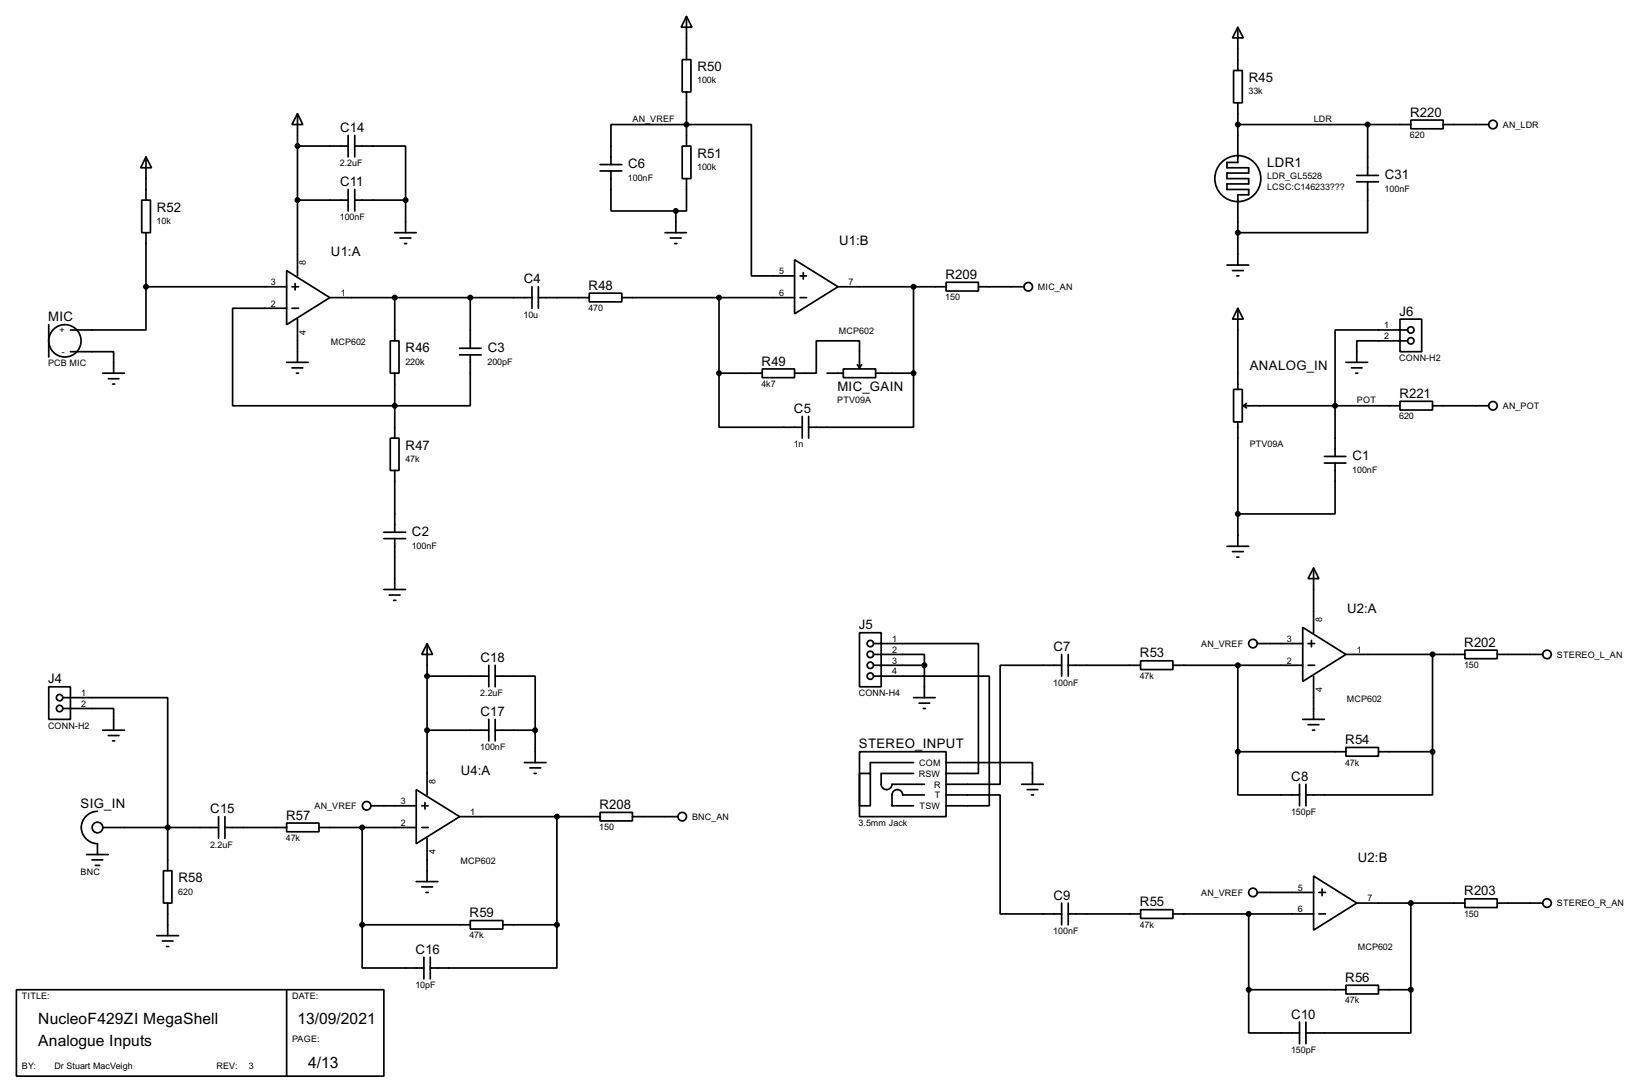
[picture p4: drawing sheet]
<svg xmlns="http://www.w3.org/2000/svg" width="383mm" height="256mm" viewBox="0 0 383 256" stroke-linecap="round" stroke-linejoin="round" font-family="sans-serif">
<g fill="none" stroke="#000" stroke-width=".4">
<path d="M160.3 14h2.1v7.6h-2.1zM161.3 3.9l1.3 2.5h-2.5zM161.3 3.9v10.1M289.9 16.6h2v7.6h-2zM290.9 6.4l1.3 2.5h-2.6zM290.9 6.4v10.2M34.3 36.9l1.3 2.5h-2.5zM34.3 36.9v10.1M69.9 26.7l1.3 2.6h-2.6zM69.9 26.7v38.1M69.9 34.3h11.9M81.8 31.8v5.1"/>
<path d="M83.4 34.3h11.9v12.7M83.4 31.8v5.1M141 38.7h5.1M143.6 38.7v-9.4h33v35.5h10.1M160.3 34.3h2.1v7.7h-2.1zM161.3 21.6v12.7M290.9 24.2v14h-2.6v1.2h5.1v1.3h-5.1v1.3h5.1v1.2h-5.1v1.3h5.1v1.3h-2.5v16.5M290.9 29.3h40.6M321.4 29.3v11.9M331.5 28.2h7.6v2.1h-7.6zM339.1 29.3h10.7M33.3 47h2.1v7.7h-2.1z"/>
<path d="M34.3 54.7v12.7M69.9 47h11.9M81.8 44.5v5.1M83.4 47h11.9M83.4 44.5v5.1M92.8 54.7h5M94 55.9h2.6M95.1 57.2h.5M95.3 47v7.7M141 40.2h5.1M143.6 40.2v9.4h15.2M156.3 54.7h5"/>
<path d="M157.5 55.9h2.6M158.6 57.2h.5M158.8 49.6v5.1M161.3 42v7.6h-2.5M318.8 42.7h5.1M318.8 41.2h5.1M321.4 42.7v12h-30.5M11.5 76.3v7.6M34.3 67.4v10.1h-17.7M34.3 67.4h33.1M67.4 63.6l10.1 6.3-10.1 6.4zM67.4 72.4h-12.7v22.9h55.8v-11.9"/>
<path d="M68.6 67.4h1.6M68.6 72.4h1.6M69.4 66.6v1.5M69.9 75v10.1M77.5 69.9h47.5M92.8 69.9v10.2M110.5 69.9v11.9M125 67.4v5M126.5 69.9h12M126.5 67.4v5M138.5 68.9h7.6v2h-7.6zM146.1 69.9h40.6"/>
<path d="M169 69.9v17.8M186.7 61l10.2 6.4-10.2 6.3zM188 69.9h1.5M188 64.8h1.5M188.8 64.1v1.5M196.9 67.4h25.4M214.7 67.4v20.3M222.3 66.3h7.6v2.1h-7.6zM229.9 67.4h10.7M288.3 62.3h5.1M289.6 63.6h2.6M290.6 64.8h.5"/>
<path d="M290.9 72.4l1.3 2.6h-2.6zM290.9 72.4v19.1M329 75h5.1v7.6h-5.1zM330.8 77.5h-17.1v29.7M16.6 82.6h10.1v5.1M24.2 87.7h5.1M25.5 89h2.5M26.5 90.2h.5M67.4 85.1h5M68.6 86.4h2.6M69.7 87.7h.5M91.7 80.1h2.1v7.6h-2.1z"/>
<path d="M92.8 87.7v15.2M108 81.8h5.1M108 83.4h5.1M169 87.7v12.7h19.5M169 87.7h10.1M179.1 86.7h7.6v2h-7.6zM188.5 97.8v5.1M190 97.8v5.1M194.4 87.7h3.8M198.2 86.7h7.6v2h-7.6zM201.5 85.7l.5 .7M202 86.4v-6.3h-10.2v7.6h-5.1"/>
<path d="M202.5 85.7l-.5 .7M205.8 87.7h8.9M214.7 87.7v12.7h-24.7M289.9 91.5h2v7.6h-2zM290.9 99.1v29.2M292.2 95.3h36.8M292.2 95.3l.7 .5M292.9 94.8l-.7 .5M316.3 85.1h5.1M317.6 86.4h2.5M318.6 87.7h.5M329 94.3h7.6v2h-7.6z"/>
<path d="M330.8 80.1h-12v5M336.6 95.3h13.2M91.7 102.9h2.1v7.6h-2.1zM92.8 110.5v14.5M311.2 108.8h5.1M311.2 107.2h5.1M313.7 108.8v11.9h-22.8M90.2 125h5.1M90.2 126.5h5.1M90.2 138.5h5.1M91.5 139.8h2.5M92.8 126.5v12"/>
<path d="M288.3 128.3h5.1M289.6 129.6h2.6M290.6 130.9h.5M308.7 133.4l1.2 2.5h-2.5zM308.7 133.4v15.2M92.5 141h.5M100.4 151.2l1.3 2.5h-2.6zM100.4 151.2v35.5M100.4 158.8h14.5M114.9 156.3v5M116.4 158.8h9.4v12.7M116.4 156.3v5"/>
<path d="M202 148.6h5.1v12.7h-5.1zM205.3 151.2h24.6v30.5h-7.6M205.3 158.8h27.2v30.5h-10.2M205.3 153.7h11.9v2.6M205.3 156.3h11.9M217.2 156.3v7.6M249.5 156.3h-14.5v27.9h-12.7M249.5 153.7v5.1M251 156.3h17M251 153.7v5.1M268 155.2h7.6v2.1h-7.6zM275.6 156.3h30.5"/>
<path d="M290.9 156.3v20.3M295.5 151.2h10.6M306.1 147.4l10.2 6.3-10.2 6.4zM307.4 156.3h1.5M307.4 151.2h1.5M308.2 150.4v1.5M308.7 158.8v10.2M316.3 153.7h27.9M336.6 153.7v22.9M344.2 152.7h7.6v2h-7.6zM351.8 153.7h10.7M11.5 161.3h5.1v7.7h-5.1z"/>
<path d="M14.8 163.9h24.6v40.6M14.8 166.4h11.9v5.1M24.2 171.5h5.1M25.5 172.8h2.5M26.5 174h.5M100.4 171.5h14.5M114.9 169v5M116.4 171.5h9.4M116.4 169v5M123.2 179.1h5.1M125.8 171.5v7.6M202 176.6h20.3v15.2h-20.3z"/>
<path d="M214.7 179.1h-10.2v2.6M214.7 163.9h5.1M216 165.2h2.5M217 166.4h.5M222.3 179.1h20.3v5.1M290.9 176.6v10.1h14.5M290.9 176.6h25.4M306.1 169h5.1M307.4 170.2h2.5M308.4 171.5h.5M316.3 175.6h7.6v2h-7.6zM323.9 176.6h12.7"/>
<path d="M336.6 176.6v10.1h-29.7M22.9 190.6a3.8 3.8 0 0 0-3.8 3.8 3.8 3.8 0 0 0 3.8 3.8v2.5M24.2 194.4h27.2M51.4 191.8v5.1M52.9 194.4h14.5M52.9 191.8v5.1M67.4 193.3h7.6v2.1h-7.6zM75 194.4h22.8M85.1 194.4v22.8M87.2 189.3h10.6M97.8 185.5l10.2 6.3-10.2 6.4zM99.1 189.3h1.5"/>
<path d="M99.1 194.4h1.5M99.9 188.5v1.5M100.4 196.9v10.2M108 191.8h33M124.5 180.4h2.6M125.5 181.7h.5M130.9 191.8v25.4M141 190.8h7.6v2h-7.6zM148.6 191.8h10.7M202 181.7h2.5v7.6h-2.5zM214.7 181.7h-7.6v2.5a1.28 1.28 0 0 0 1.2 1.3 1.28 1.28 0 0 0 1.3-1.3h7.6M217.2 186.7h-5.1a1.25 1.25 0 0 0-1.2-1.2 1.25 1.25 0 0 0-1.3 1.2v2.6h5.1"/>
<path d="M222.3 186.7h12.7v28h14.5M240.1 184.2h5.1M241.4 185.5h2.5M242.4 186.7h.5M305.4 184.2v5.1M306.9 184.2v5.1M20.4 200.7h5.1M21.6 202h2.6M22.4 203.3h1M36.9 219.8h5.1M38.4 204.5h2v7.6h-2zM39.4 212.1v7.7"/>
<path d="M85.1 217.2v10.2h14.5M85.1 217.2h25.4M97.8 207.1h5.1M99.1 208.3h2.6M100.1 209.6h.5M110.5 216.2h7.7v2h-7.7zM118.2 217.2h12.7M130.9 217.2v10.2h-29.8M249.5 212.1v5.1M251 214.7h17M251 212.1v5.1M268 213.7h7.6v2h-7.6z"/>
<path d="M275.6 214.7h33.1M293.4 214.7v17.8M295.5 209.6h13.2M308.7 205.8l10.1 6.3-10.1 6.4zM309.9 214.7h1.6M309.9 209.6h1.6M310.7 208.8v1.6M318.8 212.1h25.4M331.5 212.1v20.4M344.2 211.1h7.6v2.1h-7.6zM351.8 212.1h10.7M3.9 232.5h86.3v20.3h-86.3z"/>
<path d="M38.2 221h2.5M39.2 222.3h.5M67.4 232.5v20.3M99.6 224.8v5.1M101.1 224.8v5.1M293.4 232.5v10.1h12M293.4 232.5h22.9M316.3 231.4h7.6v2.1h-7.6zM323.9 232.5h7.6M331.5 232.5v10.1h-24.6M305.4 240.1v5.1M306.9 240.1v5.1"/>
<circle cx="350.8" cy="29.3" r="1"/>
<circle cx="290.8" cy="42" r="5.4"/>
<circle cx="241.6" cy="67.4" r="1"/>
<circle cx="331.5" cy="77.5" r=".75"/>
<circle cx="15.2" cy="80.1" r="3.8"/>
<circle cx="331.5" cy="80.1" r=".75"/>
<circle cx="350.8" cy="95.3" r="1"/>
<circle cx="204.5" cy="153.7" r=".75"/>
<circle cx="204.5" cy="151.2" r=".75"/>
<circle cx="204.5" cy="158.8" r=".75"/>
<circle cx="204.5" cy="156.3" r=".75"/>
<circle cx="294.4" cy="151.2" r="1"/>
<circle cx="363.5" cy="153.7" r="1"/>
<circle cx="14" cy="163.9" r=".75"/>
<circle cx="14" cy="166.4" r=".75"/>
<circle cx="22.9" cy="194.4" r="1.25"/>
<circle cx="86.1" cy="189.3" r="1"/>
<circle cx="160.3" cy="191.8" r="1"/>
<circle cx="294.4" cy="209.6" r="1"/>
<circle cx="363.5" cy="212.1" r="1"/>
</g>
<g fill="#000" stroke="#000" stroke-width=".4">
<circle cx="69.9" cy="34.3" r=".5"/>
<circle cx="161.3" cy="29.3" r=".5"/>
<circle cx="290.8" cy="29.3" r=".5"/>
<circle cx="321.3" cy="29.3" r=".5"/>
<circle cx="69.9" cy="47" r=".5"/>
<circle cx="95.3" cy="47" r=".5"/>
<circle cx="158.8" cy="49.6" r=".5"/>
<circle cx="290.8" cy="54.7" r=".5"/>
<circle cx="34.3" cy="67.4" r=".5"/>
<circle cx="92.7" cy="69.9" r=".5"/>
<circle cx="110.5" cy="69.9" r=".5"/>
<circle cx="168.9" cy="69.9" r=".5"/>
<circle cx="214.6" cy="67.4" r=".5"/>
<circle cx="92.7" cy="95.3" r=".5"/>
<circle cx="168.9" cy="87.7" r=".5"/>
<circle cx="214.6" cy="87.7" r=".5"/>
<circle cx="313.7" cy="95.3" r=".5"/>
<circle cx="290.8" cy="120.7" r=".5"/>
<circle cx="100.3" cy="158.8" r=".5"/>
<circle cx="217.2" cy="156.3" r=".5"/>
<circle cx="290.8" cy="156.3" r=".5"/>
<circle cx="336.6" cy="153.7" r=".5"/>
<circle cx="100.3" cy="171.5" r=".5"/>
<circle cx="125.7" cy="171.5" r=".5"/>
<circle cx="290.8" cy="176.6" r=".5"/>
<circle cx="336.6" cy="176.6" r=".5"/>
<circle cx="39.4" cy="194.4" r=".5"/>
<circle cx="85.1" cy="194.4" r=".5"/>
<circle cx="130.8" cy="191.8" r=".5"/>
<circle cx="85.1" cy="217.2" r=".5"/>
<circle cx="130.8" cy="217.2" r=".5"/>
<circle cx="293.4" cy="214.7" r=".5"/>
<circle cx="331.5" cy="212.1" r=".5"/>
<circle cx="293.4" cy="232.5" r=".5"/>
<circle cx="331.5" cy="232.5" r=".5"/>
</g>
<g font-size="4.1">
<text x="9" y="240.6">NucleoF429ZI MegaShell</text>
<text x="9" y="245.7">Analogue Inputs</text>
<text x="69.9" y="240.6">13/09/2021</text>
<text x="72.4" y="250.8">4/13</text>
</g>
<g font-size="3.5">
<text x="163.9" y="16.7">R50</text>
<text x="293.4" y="19.3">R45</text>
<text x="331.4" y="27.4">R220</text>
<text x="79.9" y="31">C14</text>
<text x="147.6" y="39.5">C6</text>
<text x="163.9" y="37">R51</text>
<text x="297.8" y="39.2">LDR1</text>
<text x="79.9" y="43.7">C11</text>
<text x="325.4" y="42.1">C31</text>
<text x="36.9" y="49.7">R52</text>
<text x="197.2" y="57.7">U1:B</text>
<text x="77.8" y="60.2">U1:A</text>
<text x="222.2" y="65.5">R209</text>
<text x="123.1" y="66.6">C4</text>
<text x="138.3" y="68.1">R48</text>
<text x="11.3" y="75.5">MIC</text>
<text x="328.8" y="74.1">J6</text>
<text x="95.3" y="82.8">R46</text>
<text x="114.6" y="82.8">C3</text>
<text x="179" y="85.9">R49</text>
<text x="293.7" y="86.9">ANALOG_IN</text>
<text x="196.8" y="91.8">MIC_GAIN</text>
<text x="328.8" y="93.5">R221</text>
<text x="186.6" y="97">C5</text>
<text x="95.3" y="105.6">R47</text>
<text x="317.8" y="108.2">C1</text>
<text x="96.8" y="125.9">C2</text>
<text x="201.8" y="147.8">J5</text>
<text x="316.5" y="144">U2:A</text>
<text x="112.9" y="155.5">C18</text>
<text x="247.6" y="152.9">C7</text>
<text x="267.9" y="154.4">R53</text>
<text x="344.1" y="151.9">R202</text>
<text x="11.3" y="160.5">J4</text>
<text x="112.9" y="168.2">C17</text>
<text x="201.8" y="175.8">STEREO_INPUT</text>
<text x="316.1" y="174.8">R54</text>
<text x="108.3" y="182.1">U4:A</text>
<text x="303.4" y="183.4">C8</text>
<text x="19" y="189.8">SIG_IN</text>
<text x="49.4" y="191">C15</text>
<text x="140.9" y="190">R208</text>
<text x="67.2" y="192.5">R57</text>
<text x="319.1" y="202.5">U2:B</text>
<text x="42" y="207.2">R58</text>
<text x="110.4" y="215.4">R59</text>
<text x="247.6" y="211.3">C9</text>
<text x="267.9" y="212.9">R55</text>
<text x="344.1" y="210.3">R203</text>
<text x="97.7" y="224">C16</text>
<text x="316.1" y="230.6">R56</text>
<text x="303.4" y="239.3">C10</text>
</g>
<g font-size="2.4">
<text x="163.8" y="19.6">100k</text>
<text x="293.4" y="22.2">33k</text>
<text x="148.6" y="28.6">AN_VREF</text>
<text x="308.7" y="28.6">LDR</text>
<text x="331.3" y="32.5">620</text>
<text x="353.1" y="30">AN_LDR</text>
<text x="79.9" y="39.1">2.2uF</text>
<text x="163.8" y="39.9">100k</text>
<text x="147.6" y="42.4">100nF</text>
<text x="297.7" y="42.2">LDR_GL5528</text>
<text x="297.7" y="44.7">LCSC:C146233???</text>
<text x="325.4" y="45">100nF</text>
<text x="36.8" y="52.6">10k</text>
<text x="79.9" y="51.8">100nF</text>
<text x="71.9" y="62.2" transform="rotate(-90 71.9 62.2)">8</text>
<text x="183.1" y="64.4">5</text>
<text x="63.7" y="67">3</text>
<text x="63.7" y="72">2</text>
<text x="80.1" y="69.5">1</text>
<text x="183.1" y="69.5">6</text>
<text x="199.4" y="67">7</text>
<text x="222.1" y="70.6">150</text>
<text x="243.9" y="68.1">MIC_AN</text>
<text x="123" y="74.6">10u</text>
<text x="138.3" y="73.1">470</text>
<text x="325.3" y="77.1">1</text>
<text x="14" y="78.3">+</text>
<text x="14.6" y="83.4">-</text>
<text x="71.9" y="78.7" transform="rotate(-90 71.9 78.7)">4</text>
<text x="77.7" y="81">MCP602</text>
<text x="197.1" y="78.5">MCP602</text>
<text x="325.3" y="79.7">2</text>
<text x="11.3" y="86.1">PCB MIC</text>
<text x="95.2" y="85.7">220k</text>
<text x="114.6" y="85.7">200pF</text>
<text x="328.8" y="84.8">CONN-H2</text>
<text x="178.9" y="90.9">4k7</text>
<text x="196.7" y="94.7">PTV09A</text>
<text x="318.8" y="94.7">POT</text>
<text x="328.8" y="98.5">620</text>
<text x="353.1" y="96.1">AN_POT</text>
<text x="186.5" y="105.1">1n</text>
<text x="293.6" y="105.1">PTV09A</text>
<text x="95.2" y="108.5">47k</text>
<text x="317.8" y="111.1">100nF</text>
<text x="96.8" y="128.9">100nF</text>
<text x="310.7" y="146.1" transform="rotate(-90 310.7 146.1)">8</text>
<text x="209.6" y="150.8">1</text>
<text x="209.6" y="153.3">2</text>
<text x="209.6" y="155.9">3</text>
<text x="282.2" y="152">AN_VREF</text>
<text x="302.4" y="150.8">3</text>
<text x="302.4" y="155.9">2</text>
<text x="318.8" y="153.3">1</text>
<text x="365.8" y="154.5">STEREO_L_AN</text>
<text x="209.6" y="158.4">4</text>
<text x="247.5" y="161">100nF</text>
<text x="267.8" y="159.5">47k</text>
<text x="344" y="156.9">150</text>
<text x="19.1" y="163.5">1</text>
<text x="19.1" y="166">2</text>
<text x="112.9" y="163.5">2.2uF</text>
<text x="201.8" y="163.5">CONN-H4</text>
<text x="310.7" y="162.5" transform="rotate(-90 310.7 162.5)">4</text>
<text x="316.5" y="164.8">MCP602</text>
<text x="11.3" y="171.2">CONN-H2</text>
<text x="112.9" y="176.2">100nF</text>
<text x="216" y="179.9">COM</text>
<text x="316.1" y="179.8">47k</text>
<text x="102.4" y="184.2" transform="rotate(-90 102.4 184.2)">8</text>
<text x="215.9" y="182.5">RSW</text>
<text x="219.5" y="185">R</text>
<text x="73.9" y="190.1">AN_VREF</text>
<text x="94.2" y="188.9">3</text>
<text x="110.5" y="191.4">1</text>
<text x="216.1" y="190.1">TSW</text>
<text x="219.7" y="187.5">T</text>
<text x="303.4" y="191.5">150pF</text>
<text x="67.2" y="197.6">47k</text>
<text x="94.2" y="194">2</text>
<text x="140.8" y="195">150</text>
<text x="162.6" y="192.6">BNC_AN</text>
<text x="201.8" y="194">3.5mm Jack</text>
<text x="49.4" y="199.1">2.2uF</text>
<text x="102.4" y="200.6" transform="rotate(-90 102.4 200.6)">4</text>
<text x="108.2" y="202.9">MCP602</text>
<text x="18.9" y="205.5">BNC</text>
<text x="305" y="209.2">5</text>
<text x="41.9" y="210.1">620</text>
<text x="282.2" y="210.4">AN_VREF</text>
<text x="305" y="214.3">6</text>
<text x="321.4" y="211.7">7</text>
<text x="344" y="215.4">150</text>
<text x="365.8" y="212.9">STEREO_R_AN</text>
<text x="110.3" y="220.4">47k</text>
<text x="247.5" y="219.4">100nF</text>
<text x="267.8" y="217.9">47k</text>
<text x="319" y="223.2">MCP602</text>
<text x="97.6" y="232.1">10pF</text>
<text x="5.1" y="234.6">TITLE:</text>
<text x="68.6" y="234.6">DATE:</text>
<text x="316.1" y="235.7">47k</text>
<text x="68.6" y="244.8">PAGE:</text>
<text x="5.1" y="251.1">BY:</text>
<text x="12.8" y="251.1">Dr Stuart MacVeigh</text>
<text x="50.9" y="251.1">REV:</text>
<text x="58.5" y="251.1">3</text>
<text x="303.4" y="247.4">150pF</text>
</g>
</svg>
